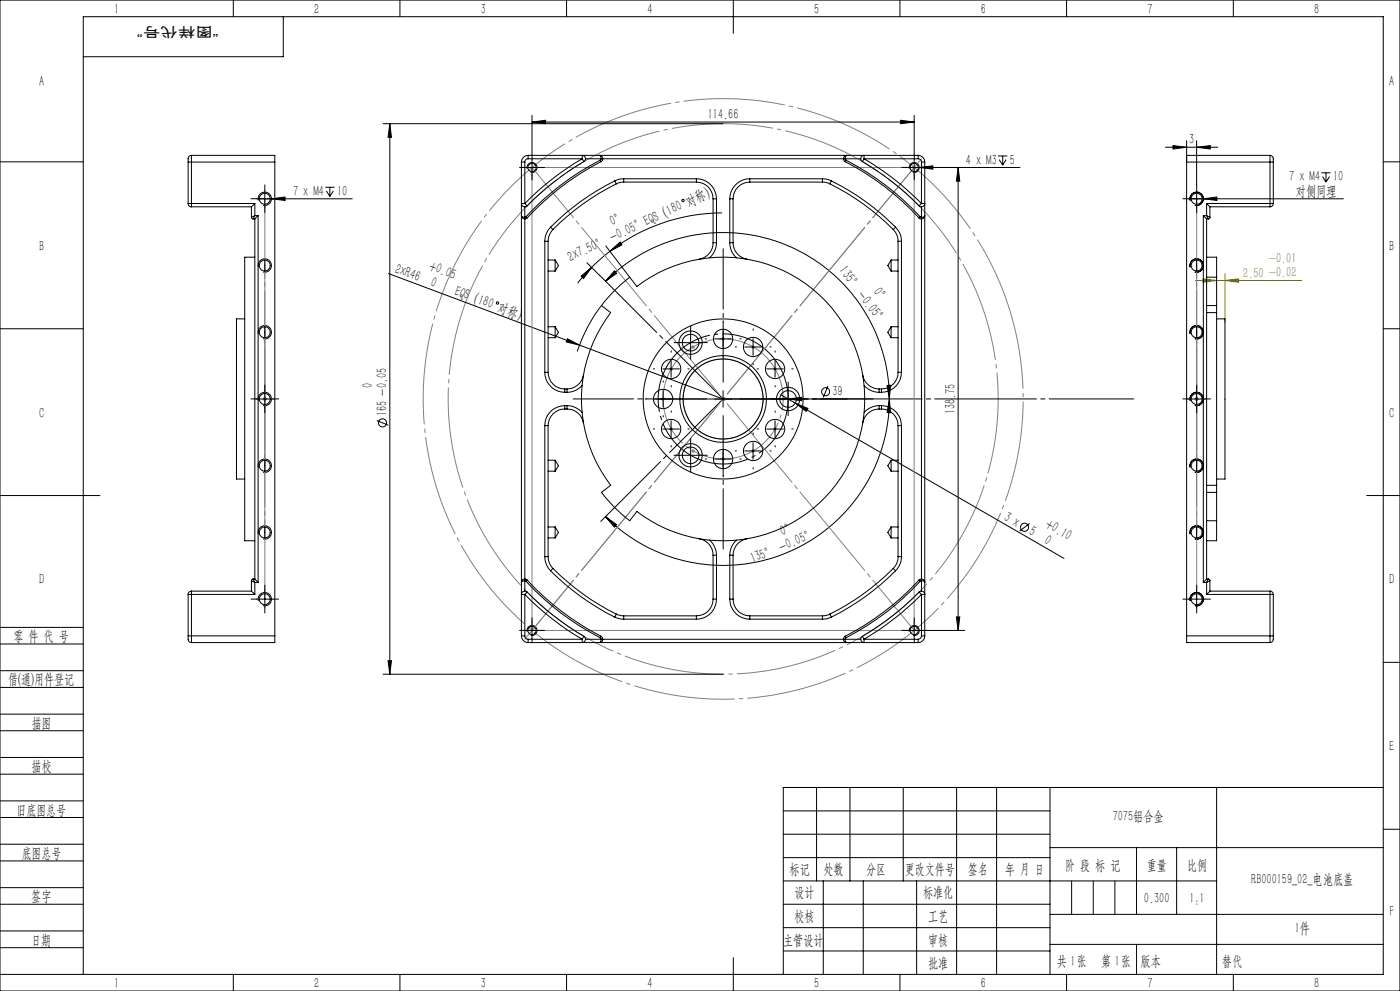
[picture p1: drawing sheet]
<svg xmlns="http://www.w3.org/2000/svg" width="420mm" height="297mm" viewBox="0 0 420 297" stroke-linecap="round" stroke-linejoin="round" font-family="sans-serif">
<g fill="none" stroke="#000" stroke-width=".3">
<path d="M0 0h420v297h-420zM70 0v5M85 5v12h-60M120 0v5M170 0v5M220 0v10M270 0v5M320 0v5M370 0v5M114.9 37.1h102M116.9 37.1l.5 4.1h-1zM116.9 37.1v165"/>
<path d="M159.6 36.6l4.1-.5v1zM159.6 34.6v11.9M159.6 36.6h114.6M270.2 36.1l4 .5-4 .5zM274.2 34.6v11.9M0 48.5h25M79.4 57.1v5M81.4 59.6l4.1-.5v1zM97.6 56.1h2.8M97.9 57.2l1.1 1.7M99 56.1v2.8M100 57.2l-1 1.7"/>
<path d="M105.7 59.6h-28.8M157.1 50.2h5M158.2 50.6a1.5 1.5 0 0 1 1.3-1.9 1.5 1.5 0 0 1 1.6 1.6 1.5 1.5 0 0 1-1.9 1.3M159.6 47.7v5M271.8 50.2h34.2M272.8 50.6a1.51 1.51 0 0 1 1.3-1.9 1.51 1.51 0 0 1 1.7 1.6 1.51 1.51 0 0 1-1.9 1.3M274.2 47.7v5M275.8 50.2l4.1-.5v1zM287.4 50.2l.5 4.1h-1zM287.4 50.2v138.7M299.4 46.7h2.8M299.8 47.8l1 1.7"/>
<path d="M300.8 46.7v2.8M301.8 47.8l-1 1.7M349.6 44.1h15.7M351.9 43.6l4.1 .5-4.1 .6zM356 42.2v6.4M356.5 59.6h46.5M359 44.1l4.1-.5v1.1zM359 42.2v13.2M359 57.1v5M361 59.6l4.1-.5v1zM396.4 51.8h2.8M396.8 52.9l1 1.7"/>
<path d="M397.8 51.8v2.8M398.9 52.9l-1.1 1.7M415 48.5h5M77.5 60.1a2 2 0 0 1 1.8-2.5 2 2 0 0 1 2.1 2.2 2 2 0 0 1-2.5 1.7M176.1 78.7l3.7 3.7M181.8 73.7l7.1 9.4M183 75.3l3-2.8 .6 .9zM183 75.3l-5.5 4.8M216.6 63.8a55.8 55.8 0 0 0-33.6 11.5M357 60.1a2 2 0 0 1 1.8-2.5 2 2 0 0 1 2.2 2.2 2 2 0 0 1-2.5 1.7M0 98.5h25M77.5 80.1a2 2 0 0 1 1.8-2.5 2 2 0 0 1 2.1 2.2 2 2 0 0 1-2.5 1.7"/>
<path d="M116.6 82l57.2 21.4M174.3 82.8l3.2-2.7-2.4 3.4zM177.5 80.1l-4.2 4.8M180.4 91.6a44.9 44.9 0 0 0-7.2 13.7M181.6 84.3a49.9 49.9 0 0 1 54.4-10.8 49.9 49.9 0 0 1 30.8 46.1M184.3 81.2l.7 .7-3.4 2.4zM216.9 99.1v5M357 80.1a2 2 0 0 1 1.8-2.5 2 2 0 0 1 2.2 2.2 2 2 0 0 1-2.5 1.7M415 98.5h5M76.9 119.6h5M77.5 100.1a1.99 1.99 0 0 1 1.8-2.5 1.99 1.99 0 0 1 2.1 2.1 1.99 1.99 0 0 1-2.5 1.8M79.4 117.1v5"/>
<path d="M170.2 101.5l3.6 1.9-3.9-.9zM173.8 103.4l43.1 16.2M196.4 119.6h57.9M198.9 110.6h4.9M198.9 117.1v5M201.3 108.1v5M204.7 102.7h5M207.2 100.2v5M214.4 101.6h5M216.9 117.1v5M223.4 104h5M225.9 101.5v5"/>
<path d="M230 110.6h5M232.5 108.1v5M234.3 118.3l4.3 2.5M236.4 117.1v5M236.4 119.6l4.1-.5v1zM248.4 115.7l-1.4 3.4M266.1 115.5h1.1l-.4 4.1zM266.8 119.6l.4 4.1-1.1-.1zM266.8 119.6a49.9 49.9 0 0 1-30.8 46 49.9 49.9 0 0 1-54.4-10.8M356.5 119.6h5M357 100.1a1.99 1.99 0 0 1 1.8-2.5 1.99 1.99 0 0 1 2.2 2.1 1.99 1.99 0 0 1-2.5 1.8M359 117.1v5"/>
<path d="M77.5 120.1a1.99 1.99 0 0 1 1.8-2.5 1.99 1.99 0 0 1 2.1 2.1 1.99 1.99 0 0 1-2.5 1.8M113 126l3.5 1.4M198.9 128.6h4.9M201.3 126.1v5M204.7 136.5h5M207.2 133.9v5.1M214.4 137.6h5M216.9 135.1v5M223.4 135.1h5M225.9 132.7v5M230 128.6h5M232.5 126.1v5"/>
<path d="M238.6 120.8l3.8 1.6-.5 .9zM238.6 120.8l80.6 46.6M357 120.1a1.99 1.99 0 0 1 1.8-2.5 1.99 1.99 0 0 1 2.2 2.1 1.99 1.99 0 0 1-2.5 1.8M0 148.5h30M77.5 140.1a2 2 0 0 1 1.8-2.5 2 2 0 0 1 2.1 2.1 2 2 0 0 1-2.5 1.8M181.6 154.8l3.4 2.4-.7 .8zM182.1 154.4l-1.9 1.9M308.9 156.9l-3 2.3M357 140.1a2 2 0 0 1 1.8-2.5 2 2 0 0 1 2.2 2.1 2 2 0 0 1-2.5 1.8M410 148.5h10M76.9 179.6h5M77.5 160.1a2 2 0 0 1 1.8-2.5 2 2 0 0 1 2.1 2.1 2 2 0 0 1-2.5 1.8"/>
<path d="M79.4 177.1v5M356.5 179.6h5M357 160.1a2 2 0 0 1 1.8-2.5 2 2 0 0 1 2.2 2.1 2 2 0 0 1-2.5 1.8M359 177.1v5M0 193h25M0 188h25M77.5 180.1a2 2 0 0 1 1.8-2.5 2 2 0 0 1 2.1 2.1 2 2 0 0 1-2.5 1.8M116.4 198h1l-.5 4.1zM157.1 188.9h5M158.2 189.3a1.5 1.5 0 0 1 1.3-1.8 1.5 1.5 0 0 1 1.6 1.6 1.5 1.5 0 0 1-1.9 1.3M159.6 186.4v5M271.8 188.9h17.6"/>
<path d="M272.8 189.3a1.51 1.51 0 0 1 1.3-1.9 1.51 1.51 0 0 1 1.7 1.7 1.51 1.51 0 0 1-1.9 1.3M274.2 186.4v5M286.9 184.9h1l-.5 4zM357 180.1a2 2 0 0 1 1.8-2.5 2 2 0 0 1 2.2 2.1 2 2 0 0 1-2.5 1.8M415 198.5h5M0 206h25M0 201h25M0 219h25M0 214h25M114.9 202.1h102M0 232h25M0 227h25"/>
<path d="M245 236v28M255 236v28M271 236v28M287 236v56M299 236v56M315 236v56M365 236v56M415 236h-180v56M0 245h25M0 240h25M0 258h25M0 253h25"/>
<path d="M235 243h80M235 250h80M235 257h80M315 254h100M341 254v20M353 254v20M415 248.5h5M0 271h25M0 266h25M0 279h25M235 271h80M235 264h130"/>
<path d="M235 278h80M247 264v28M259 264v28M275 264v28M315 274h100M0 284h25M0 292h415v-287h-390v287M70 292v5M120 292v5M170 292v5M220 287v10M235 285h80"/>
<path d="M270 292v5M315 283h100M320 292v5M370 292v5"/>
<circle cx="204.9" cy="60.1" r=".35"/>
<circle cx="149.2" cy="90.8" r=".35"/>
<circle cx="247.7" cy="117.4" r="1.21"/>
<circle cx="114.8" cy="126.7" r="1.22"/>
<circle cx="307.4" cy="158" r="1.22"/>
</g>
<path d="M235.6 113.9a19.5 19.5 0 0 0-32.6-7.9 19.5 19.5 0 0 0 8.8 32.4 19.5 19.5 0 0 0 24.1-23.3l-.3-1.2" fill="none" stroke="#000" stroke-width=".3" stroke-dasharray="30.5 1.3 1.3 1.3" stroke-dashoffset="5.4" stroke-linecap="butt"/>
<path d="M358.6 84.1h31.9M360.9 83.6l4.1 .5-4.1 .5zM367.5 82.1v14.5M367.5 84.1l4.1-.5v1z" fill="none" stroke="#808000" stroke-width=".3"/>
<g fill="none" stroke="#808080" stroke-width=".3">
<path d="M159.6 50.2h114.6v138.7h-114.6zM78.9 119.6h1M79.1 119.2l.7 .7M79.4 119.1v1M79.8 119.2l-.7 .7M198.4 119.6h1M198.6 119.2l.7 .7M198.9 119.1v1M199.3 119.2l-.7 .7M200.8 110.6h1.1M201 110.2l.7 .7M201.3 110.1v1"/>
<path d="M201.7 110.2l-.7 .7M207.4 104h1M207.6 103.6l.7 .7M207.9 103.5v1M208.3 103.6l-.7 .7M216.4 119.6h1M216.4 101.6h1M216.6 101.2l.7 .7M216.6 119.2l.7 .7M216.9 101.1v1M216.9 119.1v1M217.3 101.2l-.7 .7"/>
<path d="M217.3 119.2l-.7 .7M225.4 104h1M225.6 103.6l.7 .7M225.9 103.5v1M226.3 103.6l-.7 .7M232 110.6h1M232.2 110.2l.7 .7M232.5 110.1v1M232.9 110.2l-.7 .7M234.4 119.6h1M234.6 119.2l.7 .7M234.9 119.1v1"/>
<path d="M235.3 119.2l-.7 .7M358.5 119.6h1M358.6 119.2l.7 .7M359 119.1v1M359.3 119.2l-.7 .7M200.8 128.6h1.1M201 128.2l.7 .7M201.3 128.1v1M201.7 128.2l-.7 .7M207.4 135.1h1M207.6 134.8l.7 .7M207.9 134.7v1"/>
<path d="M208.3 134.8l-.7 .7M216.4 137.6h1M216.6 137.2l.7 .7M216.9 137.1v1M217.3 137.2l-.7 .7M225.4 135.1h1M225.6 134.8l.7 .7M225.9 134.7v1M226.3 134.8l-.7 .7M232 128.6h1M232.2 128.2l.7 .7M232.5 128.1v1"/>
<path d="M232.9 128.2l-.7 .7"/>
<circle cx="216.9" cy="119.6" r="12"/>
</g>
<path d="M138.1 95.4a82.5 82.5 0 0 1 138.2-33.2 82.5 82.5 0 0 1-38 137 82.5 82.5 0 0 1-101.4-99.6l1.2-4.2" fill="none" stroke="#808080" stroke-width=".3" stroke-dasharray="30.5 1.3 1.3 1.3" stroke-dashoffset="13.2" stroke-linecap="butt"/>
<path d="M199.7 114.3a18 18 0 0 1 30.1-7.3 18 18 0 0 1-8 29.9 18 18 0 0 1-22.4-21.4l.3-1.2" fill="none" stroke="#808080" stroke-width=".3" stroke-dasharray="30.5 1.3 1.3 1.3" stroke-dashoffset="10.1" stroke-linecap="butt"/>
<path d="M303 93.2a90 90 0 0 0-150.8-36.2 90 90 0 0 0 41.5 149.5 90 90 0 0 0 110.6-108.7l-1.3-4.6" fill="none" stroke="#808080" stroke-width=".3" stroke-dasharray="30.5 1.3 1.3 1.3" stroke-dashoffset="6.8" stroke-linecap="butt"/>
<path d="M216.9 119.6h123.2" fill="none" stroke="#000" stroke-width=".3" stroke-dasharray="30.5 1.3 1.3 1.3" stroke-dashoffset="5.1"/>
<path d="M216.9 119.6l-37.1-37.2" fill="none" stroke="#000" stroke-width=".3" stroke-dasharray="30.5 1.3 1.3 1.3" stroke-dashoffset="6.1"/>
<path d="M216.9 119.6l-34.8 34.8" fill="none" stroke="#000" stroke-width=".3" stroke-dasharray="30.5 1.3 1.3 1.3" stroke-dashoffset="7.7"/>
<path d="M321.5 264v10M328 264v10M334.5 264v10M341 283v9" fill="none" stroke="#0a0605" stroke-width=".3"/>
<path d="M159.6 50.2l114.7 138.7M159.6 188.9l114.7-138.7" fill="none" stroke="#808080" stroke-width=".3" stroke-dasharray="30.5 1.3 1.3 1.3" stroke-dashoffset="11"/>
<path d="M82.4 119.6h-6M356 119.6h6" fill="none" stroke="#808080" stroke-width=".3" stroke-dasharray="30.5 1.3 1.3 1.3" stroke-dashoffset="29.4"/>
<path d="M79.4 99.6v40M359 99.6v40" fill="none" stroke="#808080" stroke-width=".3" stroke-dasharray="30.5 1.3 1.3 1.3" stroke-dashoffset="12.4"/>
<path d="M79.4 79.6v80M359 79.6v80" fill="none" stroke="#808080" stroke-width=".3" stroke-dasharray="30.5 1.3 1.3 1.3" stroke-dashoffset="9.5"/>
<path d="M79.4 59.6v120M359 59.6v120" fill="none" stroke="#808080" stroke-width=".3" stroke-dasharray="30.5 1.3 1.3 1.3" stroke-dashoffset="6.7"/>
<path d="M276.4 47.6l-119 144" fill="none" stroke="#808080" stroke-width=".3" stroke-dasharray="30.5 1.3 1.3 1.3" stroke-dashoffset="7.6"/>
<g fill="none" stroke="#000" stroke-width=".3" stroke-dasharray="30.5 1.3 1.3 1.3">
<path d="M76.9 59.6h-1.6M79.4 57.1v-1.7M81.9 59.6h1.7M157.1 50.2h-1.2M159.6 47.7v-1.3M159.6 52.7v1.2M162.1 50.2h1.3M271.8 50.2h-1.3M274.3 47.7v-1.3M274.3 52.7v1.2M276.8 50.2h1.2M356.5 59.6h-1.6"/>
<path d="M359 57.1v-1.7M361.5 59.6h1.7M79.4 62.1v1.6M359 62.1v1.6M216.9 96.6v-.4M225.9 99v-.4M76.9 119.6h-1.6M79.4 117.1v-1.7M81.9 119.6h1.7M193.9 119.6h-.4M196.4 110.6h-.4M198.9 114.6v-.4"/>
<path d="M201.4 105.6v-.4M201.4 115.6v.4M203.9 119.6h.4M204.7 102.7h-2.5M206.4 110.6h.4M207.2 100.2v-2.5M207.2 105.2v2.5M209.7 102.7h2.5M211.9 101.6h-.4M216.9 106.6v.4M220.9 104h-.4M221.9 101.6h.4"/>
<path d="M225.9 109v.4M227.5 110.6h-.4M230.9 104h.4M232.5 105.6v-.4M232.5 115.6v.4M233.9 119.6h-2.5M236.4 117.1v-2.5M237.5 110.6h.4M238.9 119.6h2.5M356.5 119.6h-1.6M359 117.1v-1.7M361.5 119.6h1.7"/>
<path d="M79.4 122.1v1.6M196.4 128.6h-.4M198.9 124.6v.4M201.4 123.6v-.4M201.4 133.6v.4M204.7 136.4h-2.5M206.4 128.6h.4M207.2 133.9v-2.5M207.2 138.9v2.5M209.7 136.4h2.5M211.9 137.6h-.4M216.9 132.6v-.4"/>
<path d="M220.9 135.1h-.4M221.9 137.6h.4M225.9 130.1v-.4M227.5 128.6h-.4M230.9 135.1h.4M232.5 123.6v-.4M232.5 133.6v.4M236.4 122.1v2.5M237.5 128.6h.4M359 122.1v1.6M216.9 142.6v.4M225.9 140.1v.4"/>
<path d="M76.9 179.6h-1.6M79.4 177.1v-1.7M81.9 179.6h1.7M356.5 179.6h-1.6M359 177.1v-1.7M361.5 179.6h1.7M79.4 182.1v1.6M157.1 188.9h-1.2M159.6 186.4v-1.2M159.6 191.4v1.3M162.1 188.9h1.3M271.8 188.9h-1.3"/>
<path d="M274.3 186.4v-1.2M274.3 191.4v1.3M276.8 188.9h1.2M359 182.1v1.6"/>
</g>
<path d="M211.9 119.6h-40M216.9 114.6v-40M221.9 119.6h40M216.9 124.6v40" fill="none" stroke="#000" stroke-width=".3" stroke-dasharray="30.5 1.3 1.3 1.3" stroke-dashoffset="12.4"/>
<g fill="#000">
<path d="M275.8 50.2l4.1-.5v1zM361 59.6l4.1-.5v1zM170.2 101.5l3.6 1.9-3.9-.9zM236.4 119.6l4.1-.5v1zM238.6 120.8l3.8 1.6-.5 .9z"/>
<path d="M159.6 36.6l4.1-.5v1zM270.2 36.1l4 .5-4 .5zM81.4 59.6l4.1 .5v-1z"/>
<path d="M287.4 50.2l.5 4.1h-1zM286.9 184.9h1l-.5 4zM116.9 37.1l.5 4.1h-1zM116.4 198h1l-.5 4.1z"/>
<path d="M359 44.1l4.1-.5v1.1zM351.9 43.6l4.1 .5-4.1 .6z"/>
<path d="M183 75.3l3-2.8 .6 .9zM174.3 82.8l3.2-2.7-2.4 3.4z"/>
<path d="M266.1 115.5h1.1l-.4 4.1zM184.3 81.2l.7 .7-3.4 2.4z"/>
<path d="M181.6 154.8l3.4 2.4-.7 .8zM266.8 119.6l.4 4.1-1.1-.1z"/>
</g>
<path d="M360.9 83.6l4.1 .5-4.1 .5zM367.5 84.1l4.1-.5v1z" fill="#808000"/>
<g fill="none" stroke="#000" stroke-width=".3">
<path d="M56.4 48.6h1M56.4 48.6v12.4M57.4 46.6v2M57.4 46.6h25v2M57.4 46.6a1.45 1.45 0 0 0-1 2M57.4 48.6h25M57.4 48.6v12.4M82.4 48.6v142M156.4 48.6h1M156.4 48.6v142M157.4 48.6v12.4M158.4 47.6a.96 .96 0 0 0-1 1"/>
<path d="M158.4 46.6a2.05 2.05 0 0 0-2 2M158.4 46.6v1M158.4 47.6h16.3M158.4 46.6h117M174.7 47.6a82.2 82.2 0 0 0-17.3 13.4M174.7 47.6v-1a.96 .96 0 0 1 .9 .7 .96 .96 0 0 1-.4 1.1M174.7 47.6l.5 .8M175.2 48.4a82.8 82.8 0 0 0-17 13.3M175.6 47.6h4.7M180.1 48a80.9 80.9 0 0 0-22.3 16.9M180.1 48l.2 .5M180.3 48.5a80.4 80.4 0 0 0-22.1 16.8"/>
<path d="M180.3 47.6l-.2 .4M180.3 47.6l-.2-.9-.3-.1a1.09 1.09 0 0 1 1 1M180.3 47.6h.5M180.8 47.6l-.5 .9M180.8 47.6h72.2M184.4 54.2a72.8 72.8 0 0 0-19.2 13.9M184.4 54.2l.5 .9M184.9 55.1a72.8 72.8 0 0 0-19 13.7M187.1 53.6l-1.4 .1-1.3 .5M187.1 54.6l-2.2 .5M187.1 53.6h21.8M187.1 54.6h21.8"/>
<path d="M187.1 53.6v1M208.9 53.6a6 6 0 0 1 6 6M208.9 54.6a5 5 0 0 1 5 5M208.9 53.6v1M213.9 59.6h1M213.9 59.6v13.1M214.9 59.6v13.1M218.9 59.6v13.1M218.9 59.6h1M219.9 59.6v13.1M224.9 53.6a6 6 0 0 0-6 6M224.9 54.6a5.1 5.1 0 0 0-5 5"/>
<path d="M224.9 53.6h21.8M224.9 53.6v1M224.9 54.6h21.8M246.7 53.6l1.4 .1 1.3 .5M246.7 54.6l2.3 .5M246.7 53.6v1M249 55.1a71.2 71.2 0 0 1 19 13.7M249.4 54.2a72.8 72.8 0 0 1 19.3 13.9M249.4 54.2l-.4 .9M253 47.6l.6 .9M253 47.6h.5M253 47.6a1.02 1.02 0 0 1 1-1l-.4 .4-.1 .6"/>
<path d="M253.5 47.6l.3 .4M253.5 47.6h4.7M253.6 48.5a80.4 80.4 0 0 1 22.1 16.8M253.8 48l-.2 .5M253.8 48a81.5 81.5 0 0 1 22.2 16.9M258.7 48.4a82.8 82.8 0 0 1 17 13.3M259.2 47.6a84.7 84.7 0 0 1 17.2 13.4M259.2 47.6v-1a.95 .95 0 0 0-1 .7 .95 .95 0 0 0 .5 1.1M259.2 47.6l-.5 .8M259.2 47.6h16.2M275.4 47.6a.96 .96 0 0 1 1 1M275.4 46.6v1"/>
<path d="M275.4 46.6a1.99 1.99 0 0 1 2 2M276.4 48.6h1M276.4 48.6v12.4M277.4 48.6v142M356 48.6h25M356 48.6v142M381 46.6v2M381 46.6h-25v2M381 48.6h1M381 46.6a1.51 1.51 0 0 1 1 2M381 48.6v12.4M382 48.6v12.4"/>
<path d="M56.4 61a.96 .96 0 0 0 1 1M56.4 61h1M57.4 61v1M57.4 62h18M57.4 61h19M75.4 65.1l.5 .5M75.4 62v3.1M75.9 65.6h.5M76.4 61l-1 1M76.4 64.6l-.5 1M76.4 64.6l-1 .5M76.4 77.1h-3v85h3"/>
<path d="M76.4 64.6h1M76.4 61v3.6M76.4 65.6v107.9M77.4 64.6l-1 1M77.4 64.6v110M79.4 77.9v3.3M157.4 61h-.2a.42 .42 0 0 0-.4-.1 .42 .42 0 0 0-.3 .4l.6 .6 .5 .1 .6-.3M157.4 61l.8 .7M157.4 65.1l-.6-.1-.4-.4a1.02 1.02 0 0 0 1 1M157.4 65.1v.5M157.4 62v3.1M157.4 65.6v107.9"/>
<path d="M157.8 64.9l.4 .4M157.8 64.9l-.4 .2M158.2 65.3l-.8 .3M163.4 72.3v39.3M163.4 72.3h1M164.4 72.3v39.3M164.4 77.9h2.1M165.2 68.1a6.1 6.1 0 0 0-1.8 4.2M165.2 68.1l.7 .7M165.9 68.8a5.2 5.2 0 0 0-1.5 3.5M166.5 77.9v3.3M166.5 77.9l1 1.7-1 1.6"/>
<path d="M213.9 72.7a4.9 4.9 0 0 1-4.1 5M213.9 72.7h1M214.9 72.7a6 6 0 0 1-2 4.6M218.9 72.7a5.8 5.8 0 0 0 2.1 4.6M218.9 72.7h1M219.9 72.7a5 5 0 0 0 4.2 5M267.3 77.9v3.3M267.3 77.9h2.1M267.3 77.9l-1 1.7 1 1.6M268 68.8a4.8 4.8 0 0 1 1.4 3.5M268.7 68.1a6 6 0 0 1 1.7 4.2M268.7 68.1l-.7 .7"/>
<path d="M269.4 72.3h1M269.4 72.3v39.3M270.4 72.3v39.3M275.7 65.3l.7 .3M276 64.9l-.3 .4M276 64.9l.4 .2M276.4 61l-.7 .7M276.4 61h1a.93 .93 0 0 1-.6 .9 .93 .93 0 0 1-1.1-.2M276.4 65.1v.5M276.4 65.1l.7-.1 .3-.4a.96 .96 0 0 1-1 1M276.4 62v3.1M276.4 65.6v107.9"/>
<path d="M359 77.9v3.3M361 64.6l1 1M361 64.6h1M361 64.6v110M362 64.6l.5 1M362 64.6l1 .5M362 61l1 1M362 77.1h3v6M362 65.6h.5M362 61h19M362 61v3.6M362 65.6v107.9"/>
<path d="M363 65.1l-.5 .5M363 62h18M363 62v3.1M381 61h1M381 61v1M382 61a.96 .96 0 0 1-1 1M73.4 95.6h-2.5v48h2.5M79.4 97.9v3.3M164.4 81.2h2.1M164.4 97.9h2.1M166.5 97.9v3.3M166.5 97.9l1 1.7-1 1.6"/>
<path d="M184.4 87.1l4.5-4 2.2 2.8a42.5 42.5 0 0 1 57.2 5 42.5 42.5 0 0 1 0 57.4 42.5 42.5 0 0 1-57.2 5l-2.2 2.8a43.9 43.9 0 0 1-8.5-8.5l2.8-2.2a42.6 42.6 0 0 1 0-51.7l-2.8-2.1zM267.3 97.9v3.3M267.3 81.2h2.1M267.3 97.9h2.1M267.3 97.9l-1 1.7 1 1.6M359 97.9v3.3M362 93.7h3M362 83.1h3M362 91.6h3M365 93.7v51.7M365 83.1v8.5M365 95.6h2.5v48h-2.5"/>
<path d="M365 91.6v2.1M163.4 111.6a6 6 0 0 0 6 6M163.4 111.6h1M164.4 111.6a5.1 5.1 0 0 0 5 5M164.4 101.2h2.1M169.4 117.6h.7M169.4 116.6v1M169.4 116.6h.7M170.1 116.6v1M174.6 115.5a6 6 0 0 1-4.5 2.1M175 112.4a5.1 5.1 0 0 1-4.9 4.2M258.8 112.4a5 5 0 0 0 4.9 4.2"/>
<path d="M259.2 115.5a6 6 0 0 0 4.5 2.1M263.7 116.6v1M263.7 117.6h.7M263.7 116.6h.7M264.4 116.6v1M267.3 101.2h2.1M269.4 111.6a5 5 0 0 1-5 5M269.4 111.6h1M270.4 111.6a6 6 0 0 1-6 6M79.4 137.9v3.3M163.4 127.6v39.2M163.4 127.6h1"/>
<path d="M164.4 127.6v39.2M164.4 137.9h2.1M166.5 137.9v3.3M166.5 137.9l1 1.7-1 1.6M169.4 121.6a6 6 0 0 0-6 6M169.4 122.6a5 5 0 0 0-5 5M169.4 121.6h.7M169.4 121.6v1M169.4 122.6h.7M170.1 122.6a5 5 0 0 1 4.9 4.1M170.1 121.6a6.3 6.3 0 0 1 4.5 2M170.1 121.6v1"/>
<path d="M263.7 121.6a6.3 6.3 0 0 0-4.5 2M263.7 122.6a4.9 4.9 0 0 0-4.9 4.1M263.7 121.6v1M263.7 121.6h.7M263.7 122.6h.7M264.4 121.6a6 6 0 0 1 6 6M264.4 122.6a4.9 4.9 0 0 1 5 5M264.4 121.6v1M267.3 137.9v3.3M267.3 137.9h2.1M267.3 137.9l-1 1.7 1 1.6M269.4 127.6h1"/>
<path d="M269.4 127.6v39.2M270.4 127.6v39.2M359 137.9v3.3M79.4 157.9v3.3M164.4 157.9h2.1M164.4 141.2h2.1M166.5 157.9v3.3M166.5 157.9l1 1.7-1 1.6M267.3 157.9v3.3M267.3 157.9h2.1M267.3 141.2h2.1M267.3 157.9l-1 1.7 1 1.6"/>
<path d="M359 157.9v3.3M362 145.4h3M362 156.1h3M362 147.6h3M365 147.6v8.5M365 156.1v6h-3M365 145.4v2.2M56.4 178.1h1M56.4 178.1v12.5M57.4 177.2a.96 .96 0 0 0-1 .9M57.4 177.2v.9M57.4 177.2h18"/>
<path d="M57.4 178.1h19M57.4 178.1v12.5M75.4 177.2l1 .9M75.4 174l1 .6M75.4 174v3.2M75.9 173.5l.5 1.1M75.9 173.5l-.5 .5M75.9 173.5h.5M76.4 173.5l1 1.1M76.4 174.6h1M76.4 174.6v3.5M157.4 178.1a84 84 0 0 0 17.3 13.5"/>
<path d="M157.4 173.5a1.02 1.02 0 0 0-1 1.1l.3-.4 .7-.2M157.4 174l.4 .2M157.4 173.5l.8 .3M157.4 173.5v.5M157.4 174v3.2M157.4 178.1v12.5M157.8 174.2a79.1 79.1 0 0 0 22.3 16.9M158.2 177.4l-.8 .7M158.2 177.4a82.8 82.8 0 0 0 17 13.3M158.2 177.4a.95 .95 0 0 0-1.1-.2 .95 .95 0 0 0-.6 .9h.9M158.2 173.8l-.4 .4M158.2 173.8a80.4 80.4 0 0 0 22.1 16.9"/>
<path d="M163.4 166.8a6.1 6.1 0 0 0 1.8 4.3M163.4 166.8h1M164.4 166.8a5.2 5.2 0 0 0 1.5 3.6M164.4 161.2h2.1M165.2 171.1a74 74 0 0 0 19.2 13.9M165.9 170.4a72.7 72.7 0 0 0 19 13.6M165.9 170.4l-.7 .7M209.8 161.5a4.9 4.9 0 0 1 4.1 4.9M212.9 161.9a6.2 6.2 0 0 1 2 4.5M213.9 179.6a4.9 4.9 0 0 1-5 5M213.9 166.4h1M213.9 179.6h1"/>
<path d="M213.9 166.4v13.2M214.9 179.6a6 6 0 0 1-6 6M214.9 166.4v13.2M218.9 179.6a6 6 0 0 0 6 6M218.9 166.4h1M218.9 166.4v13.2M218.9 179.6h1M219.9 179.6a5 5 0 0 0 5 5M219.9 166.4v13.2M221 161.9a6 6 0 0 0-2.1 4.5M224.1 161.5a5 5 0 0 0-4.2 4.9M267.3 161.2h2.1"/>
<path d="M268 170.4a71.2 71.2 0 0 1-19 13.6M268 170.4l.7 .7M268.7 171.1a74 74 0 0 1-19.3 13.9M269.4 166.8a4.8 4.8 0 0 1-1.4 3.6M269.4 166.8h1M270.4 166.8a6 6 0 0 1-1.7 4.3M275.7 173.8l.3 .4M275.7 173.8a80.4 80.4 0 0 1-22.1 16.9M275.7 177.4a82.8 82.8 0 0 1-17 13.3M275.7 177.4l.7 .7M275.7 177.4a.94 .94 0 0 1 1.1-.2 .94 .94 0 0 1 .6 .9h-1M276 174.2a79.7 79.7 0 0 1-22.2 16.9"/>
<path d="M276.4 178.1a86.6 86.6 0 0 1-17.2 13.5M276.4 174l-.4 .2M276.4 173.5a1.02 1.02 0 0 1 1 1.1l-.3-.4-.7-.2M276.4 173.5l-.7 .3M276.4 173.5v.5M276.4 174v3.2M276.4 178.1v12.5M361 174.6h1M362 173.5l-1 1.1M362 173.5h.5M362 174.6v3.5M362 178.1h19"/>
<path d="M362.5 173.5l-.5 1.1M362.5 173.5l.5 .5M363 174l-1 .6M363 177.2l-1 .9M363 177.2h18M363 174v3.2M381 177.2a.96 .96 0 0 1 1 .9M381 178.1h1M381 177.2v.9M381 178.1v12.5M382 178.1v12.5M56.4 190.6a1.58 1.58 0 0 0 1 2"/>
<path d="M56.4 190.6h1M57.4 190.6v2M57.4 190.6h25M82.4 190.6v2h-25M156.4 190.6h1M156.4 190.6a2.05 2.05 0 0 0 2 2M157.4 190.6a1.02 1.02 0 0 0 1 1M158.4 191.6v1M158.4 191.6h16.3M158.4 192.6h117M175.2 190.7a.96 .96 0 0 1 .4 1.1 .96 .96 0 0 1-.9 .7v-.9M175.2 190.7l-.5 .9"/>
<path d="M175.6 191.6h4.7M180.1 191.1l.2 .5M180.3 190.7l-.2 .4M180.3 190.7l.4 .4 .1 .5M180.3 191.6l-.1 .6-.4 .4a1.02 1.02 0 0 0 1-1M180.3 191.6h.5M180.8 191.6h72.2M184.4 185l1.3 .4 1.4 .2M184.9 184l2.2 .6M184.9 184l-.5 1M187.1 185.6h21.8M187.1 184.6v1"/>
<path d="M187.1 184.6h21.8M208.9 184.6v1M224.9 185.6h21.8M224.9 184.6v1M224.9 184.6h21.8M246.7 184.6v1M249 184l-2.3 .6M249 184l.4 1M249.4 185l-1.3 .4-1.4 .2M253 191.6h.5M253 191.6a.95 .95 0 0 0 1 1l-.4-.4-.1-.6M253.5 191.6h4.7"/>
<path d="M253.6 190.7l-.5 .5-.1 .4M253.6 190.7l.2 .4M253.8 191.1l-.3 .5M258.7 190.7l.5 .9M258.7 190.7a.95 .95 0 0 0-.5 1.1 .95 .95 0 0 0 1 .7v-.9M259.2 191.6h16.2M275.4 191.6v1M276.4 190.6a1.02 1.02 0 0 1-1 1M276.4 190.6h1M277.4 190.6a1.99 1.99 0 0 1-2 2M356 190.6v2h25M356 190.6h25"/>
<path d="M381 190.6v2M381 190.6h1M382 190.6a1.58 1.58 0 0 1-1 2"/>
<circle cx="79.4" cy="59.6" r="1.65"/>
<circle cx="159.6" cy="50.2" r="1.25"/>
<circle cx="274.3" cy="50.2" r="1.25"/>
<circle cx="359" cy="59.6" r="1.65"/>
<circle cx="79.4" cy="79.6" r="1.65"/>
<circle cx="359" cy="79.6" r="1.65"/>
<circle cx="79.4" cy="99.6" r="1.65"/>
<circle cx="359" cy="99.6" r="1.65"/>
<circle cx="79.4" cy="119.6" r="1.64"/>
<circle cx="198.9" cy="119.6" r="2.9"/>
<circle cx="201.3" cy="110.6" r="2.9"/>
<circle cx="207.2" cy="102.7" r="2.5"/>
<circle cx="207.2" cy="102.7" r="3.5"/>
<circle cx="216.9" cy="119.6" r="12"/>
<circle cx="216.9" cy="101.6" r="2.9"/>
<circle cx="216.9" cy="119.6" r="24"/>
<circle cx="216.9" cy="119.6" r="13"/>
<circle cx="225.9" cy="104" r="2.89"/>
<circle cx="232.5" cy="110.6" r="2.9"/>
<circle cx="236.4" cy="119.6" r="2.5"/>
<circle cx="236.4" cy="119.6" r="3.5"/>
<circle cx="359" cy="119.6" r="1.64"/>
<circle cx="79.4" cy="139.6" r="1.64"/>
<circle cx="201.3" cy="128.6" r="2.89"/>
<circle cx="207.2" cy="136.5" r="2.49"/>
<circle cx="207.2" cy="136.5" r="3.5"/>
<circle cx="216.9" cy="137.6" r="2.89"/>
<circle cx="225.9" cy="135.2" r="2.9"/>
<circle cx="232.5" cy="128.6" r="2.89"/>
<circle cx="359" cy="139.6" r="1.64"/>
<circle cx="79.4" cy="159.6" r="1.64"/>
<circle cx="359" cy="159.6" r="1.64"/>
<circle cx="79.4" cy="179.6" r="1.64"/>
<circle cx="359" cy="179.6" r="1.64"/>
<circle cx="159.6" cy="188.9" r="1.25"/>
<circle cx="274.3" cy="188.9" r="1.25"/>
</g>
<g font-size="4.4">
<text x="34.2" y="4.1">1</text>
<text x="94.2" y="4.1">2</text>
<text x="144.2" y="4.1">3</text>
<text x="194.2" y="4.1">4</text>
<text x="244.2" y="4.1">5</text>
<text x="294.2" y="4.1">6</text>
<text x="344.2" y="4.1">7</text>
<text x="394.2" y="4.1">8</text>
<text x="11.7" y="25.9">A</text>
<text x="416.7" y="25.9">A</text>
<text x="212.3" y="35.7">114.66</text>
<text x="356.7" y="43.2">3</text>
<text x="289.8" y="49.3">4 x M3</text>
<text x="303" y="49.3">5</text>
<text x="87.9" y="58.7">7 x M4</text>
<text x="101.1" y="58.7">10</text>
<text x="386.8" y="54.4">7 x M4</text>
<text x="388.8" y="58.7">对侧同理</text>
<text x="399.9" y="54.4">10</text>
<text x="183.8" y="67.7" transform="rotate(-25 183.8 67.7)">0°</text>
<text x="11.7" y="75.1">B</text>
<text x="416.7" y="75.1">B</text>
<text x="118.3" y="81.7" transform="rotate(21 118.3 81.7)">2xR46</text>
<text x="128.4" y="80.8" transform="rotate(21 128.4 80.8)">+0.05</text>
<text x="171.2" y="78.4" transform="rotate(-25 171.2 78.4)">2x7.50° -0.05°EQS（180 对称）</text>
<text x="251.6" y="81.1" transform="rotate(53 251.6 81.1)">135° -0.05°</text>
<text x="128.9" y="85.7" transform="rotate(21 128.9 85.7)">0</text>
<text x="136.1" y="88.4" transform="rotate(21 136.1 88.4)">EQS（180 对称）</text>
<text x="261.9" y="87.6" transform="rotate(53 261.9 87.6)">0°</text>
<text x="111.7" y="116.4" transform="rotate(-90 111.7 116.4)">0</text>
<text x="249.7" y="118.7">39</text>
<text x="11.7" y="125.1">C</text>
<text x="116.1" y="124.7" transform="rotate(-90 116.1 124.7)">165 -0.05</text>
<text x="286.6" y="124.2" transform="rotate(-90 286.6 124.2)">138.75</text>
<text x="416.7" y="125.1">C</text>
<text x="300.9" y="155.8" transform="rotate(30 300.9 155.8)">3 x</text>
<text x="234.7" y="160.5" transform="rotate(-22 234.7 160.5)">0°</text>
<text x="308.5" y="160.1" transform="rotate(30 308.5 160.1)">5</text>
<text x="313.3" y="157.9" transform="rotate(30 313.3 157.9)">+0.10</text>
<text x="313" y="162.7" transform="rotate(30 313 162.7)">0</text>
<text x="225.8" y="168.8" transform="rotate(-22 225.8 168.8)">135° -0.05°</text>
<text x="11.7" y="175.1">D</text>
<text x="416.7" y="175.1">D</text>
<text x="4" y="192">零 件 代 号</text>
<text x="2.5" y="205.1">借(通)用件登记</text>
<text x="9.5" y="218.1">描图</text>
<text x="416.7" y="225.1">E</text>
<text x="9.5" y="231.1">描校</text>
<text x="5" y="244.2">旧底图总号</text>
<text x="333.8" y="246.2">7075铝合金</text>
<text x="6.5" y="257.2">底图总号</text>
<text x="236.9" y="261.9">标记</text>
<text x="247.1" y="261.9">处数</text>
<text x="259.9" y="261.9">分区</text>
<text x="271.5" y="261.9">更改文件号</text>
<text x="290.4" y="261.9">签名</text>
<text x="301.5" y="261.9">年 月 日</text>
<text x="319.5" y="260.6">阶 段 标 记</text>
<text x="344" y="260.6">重量</text>
<text x="356.1" y="260.6">比例</text>
<text x="238.3" y="268.9">设计</text>
<text x="276.9" y="268.9">标准化</text>
<text x="375.4" y="264.8">RB000159_02_电池底盖</text>
<text x="9.4" y="270.1">签字</text>
<text x="343.2" y="270.7">0.300</text>
<text x="356.8" y="270.7">1:1</text>
<text x="416.8" y="274.4">F</text>
<text x="238.3" y="276.1">校核</text>
<text x="278.4" y="276">工艺</text>
<text x="388.4" y="279.6">1件</text>
<text x="9.4" y="283.2">日期</text>
<text x="234.9" y="283.3">主管设计</text>
<text x="278.4" y="283.3">审核</text>
<text x="278.4" y="290.2">批准</text>
<text x="317.1" y="289.4">共 张</text>
<text x="321.1" y="289.4">1</text>
<text x="330.3" y="289.4">第 张</text>
<text x="334.5" y="289.4">1</text>
<text x="342.1" y="289.4">版本</text>
<text x="34.2" y="296.1">1</text>
<text x="94.2" y="296.1">2</text>
<text x="144.2" y="296.1">3</text>
<text x="194.2" y="296.1">4</text>
<text x="244.2" y="296.1">5</text>
<text x="294.2" y="296.1">6</text>
<text x="344.2" y="296.1">7</text>
<text x="394.2" y="296.1">8</text>
</g>
<g font-size="4.4" fill="#808000">
<text x="373" y="83.2">2.50 -0.02</text>
<text x="380.7" y="78.8">-0.01</text>
</g>
<text font-size="4.4" fill="#0a0605" x="366.6" y="289.4">替代</text>
<text font-size="4.1" fill="#0a0605" x="65.6" y="8" transform="rotate(-180 65.6 8)">“图样代号”</text>
</svg>
